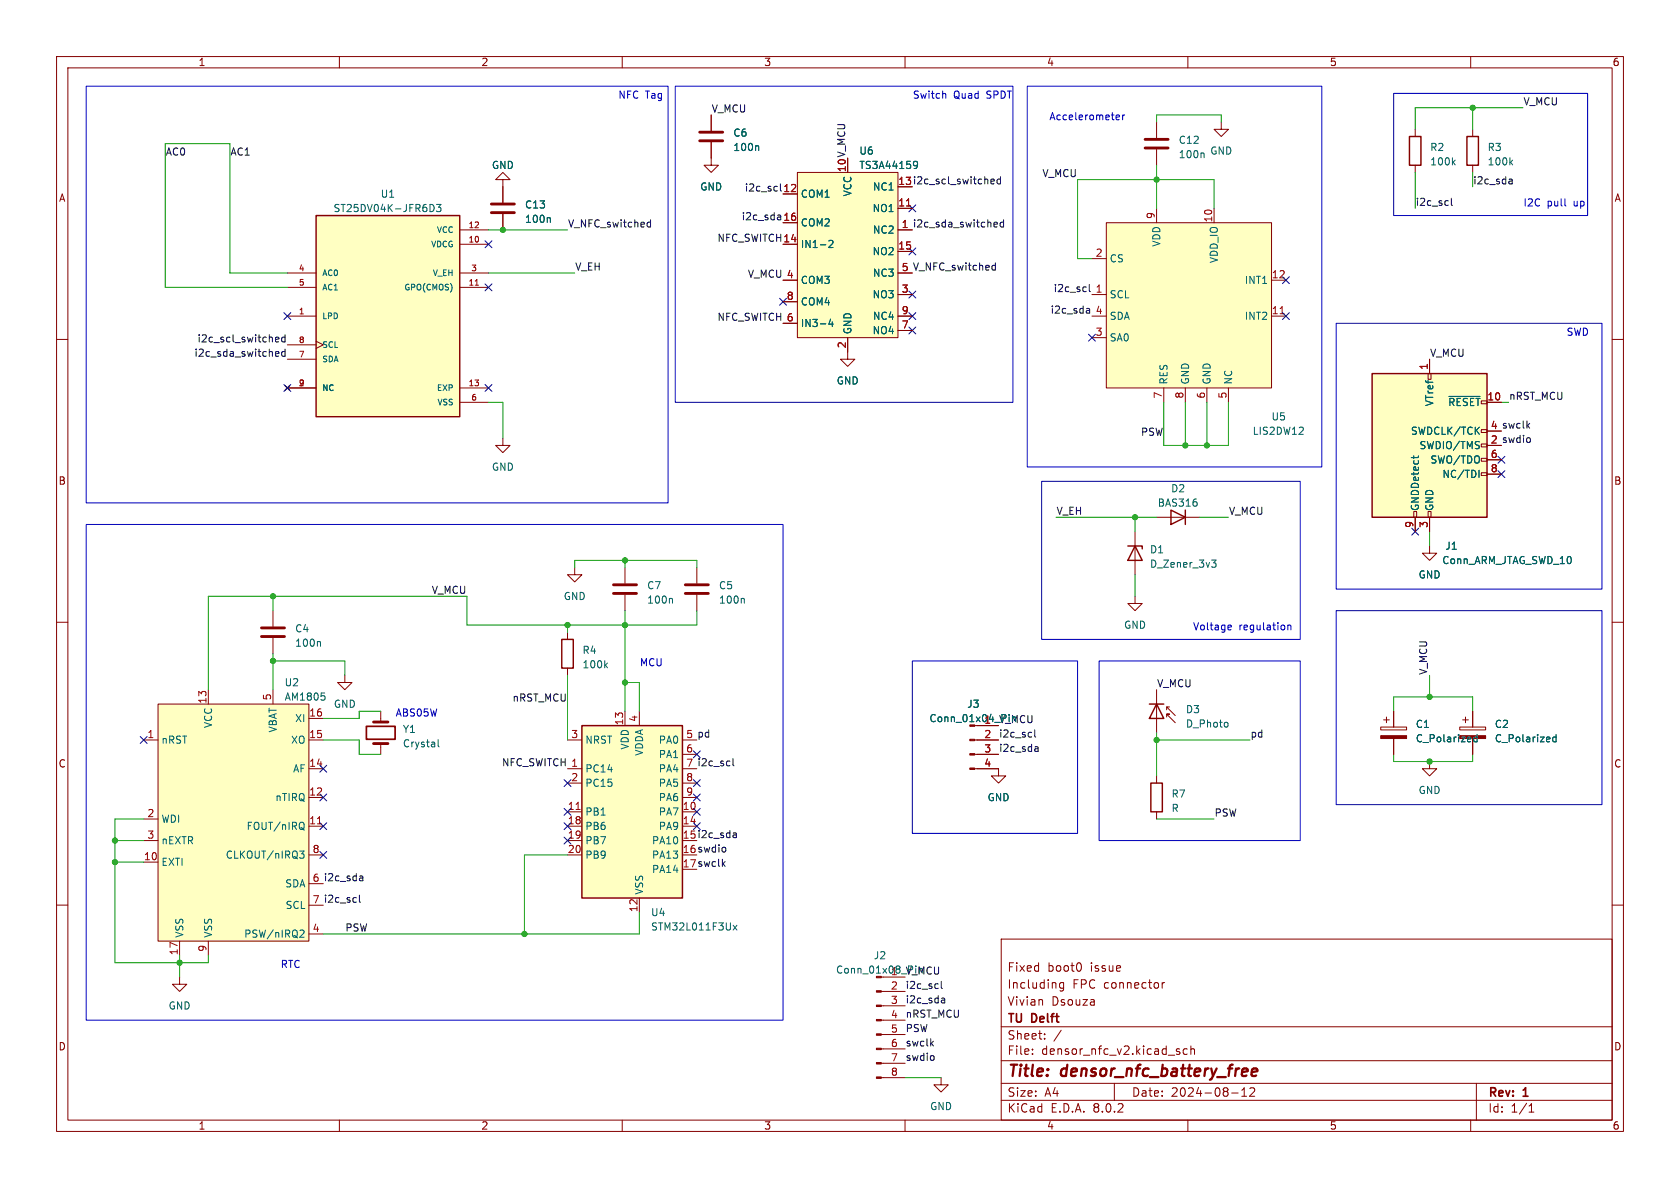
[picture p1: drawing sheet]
<svg xmlns="http://www.w3.org/2000/svg" width="297mm" height="210mm" viewBox="0 0 297 210" stroke-linecap="round" stroke-linejoin="round" font-family="sans-serif">
<g fill="none" stroke="#840000" stroke-width=".18">
<path d="M10 10h277v190h-277zM12 12h273v186h-273zM60 10v2M110 10v2M160 10v2M210 10v2M260 10v2M204.5 21.6v2.8M204.5 26.4v2.8M10 60h2M285 60h2M252.7 96.5v1.3h1.3l-1.3 1.3-1.2-1.3h1.2"/>
<path d="M10 110h2M123.2 100.3v2.8M123.2 105.2v2.8M285 110h2M67.3 125.7v1.9M67.3 131.4v2M244.1 128.5h4.6v.5h-4.6zM244.6 127.3h1M245.1 126.7v1.1M246.4 125.7v2.8M246.4 130.6v2.8M252.7 134.6v1.3h1.3l-1.3 1.3-1.2-1.3h1.2"/>
<path d="M10 160h2M285 160h2M155.8 177.8h4.2M155.8 175.3h4.2M156.2 172.7h3.8M177 166h108v32h-108zM184.2 176.8l.1 .9M188 173.7v1.2l-.3 .3-.3-.1M188 173.8l-.4-.1-.3 .3v.4l.2 .2h.5M191 170.3l.2 .5-.2 .8M205.5 173.7v1M205.9 173.7l-.3 .1-.1 .2"/>
<path d="M60 198v2M110 198v2M155.8 185.4h4.2M155.8 190.5h4.2M155.8 188h4.2M155.8 182.9h4.2M155.8 180.3h4.2M160 198v2M177 194.5h108M177 191.5h108M177 187.5h108M177 181.5h108"/>
<path d="M182.5 186.3v.1M182.5 185.5v.1M184.7 183.6v.1M184.7 182.8v.1M187.6 182.1l-1.3 2M197 191.5v3M208.2 185.9l.3 .1 .1 .2-.2 .2h-.3M208.2 185.4l.3 .1M209.9 185.5l-.4-.1-.3 .3v.4l.1 .2h.6M210 198v2M210.5 185.5l.2-.1 .4 .1 .1 .9M210.5 184.9v1.5"/>
<path d="M217.7 193.2h1.2M219.5 193.8h.9M219.5 192.7l.5-.4v1.5M221.2 192.3l.5 .1 .1 .3-.9 1.1h.9M260 198v2M261 191.5v6.5M270.3 196.6h.9M270.3 195.5l.4-.4v1.5"/>
</g>
<path d="M221.3 189.5l1-.1-.1-.4-.5-.1-.4 .3v.9l.2 .1 .6-.1" fill="none" stroke="#840000" stroke-width=".4"/>
<path d="M202.4 26.2h4.1M202.4 24.6h4.1M121.2 104.9h4M121.2 103.4h4M66 127.6h2.6M66 131.4h2.6" fill="none" stroke="#840000" stroke-width=".51"/>
<path d="M212.7 27l.2 .2v.7M131.4 105.8l.2 .2v.6M77.5 130.8v1l.1 .2M261.1 129.9v1.2M261.1 130.3h-.3l-.3 .2 .1 .6h.5" fill="none" stroke="#006464" stroke-width=".18"/>
<path d="M64.8 128.4h5v2.3h-5z" fill="none" stroke="#840000" stroke-width=".3"/>
<g fill="#840000" stroke="#840000" stroke-width=".18">
<path d="M154.9 190.4h.9v.2h-.9z"/>
<path d="M154.9 187.8h.9v.3h-.9z"/>
<path d="M154.9 185.3h.9v.2h-.9z"/>
<path d="M154.9 182.8h.9v.2h-.9z"/>
<path d="M154.9 180.2h.9v.3h-.9z"/>
<path d="M154.9 177.7h.9v.2h-.9z"/>
<path d="M154.9 175.1h.9v.3h-.9z"/>
<path d="M244.1 130h4.6v.6h-4.6z"/>
</g>
<path d="M102.9 128.3h17.7v30.5h-17.7z" fill="#ffffc2"/>
<path d="M102.9 128.3h17.7v30.5h-17.7zM203.5 138.4h2v5.1h-2z" fill="none" stroke="#840000" stroke-width=".25"/>
<g fill="none" stroke="#840000" stroke-width=".18">
<path d="M100.3 135.9h2.6M100.3 138.4h2.6M100.3 130.8h2.6M110.5 125.7v2.6M113 125.7v2.6M120.6 135.9h2.6M120.6 138.4h2.6M120.6 130.8h2.6M120.6 133.4h2.6M204.5 137.2v1.2M100.3 143.5h2.6M100.3 146.1h2.6"/>
<path d="M100.3 148.6h2.6M100.3 151.1h2.6M113 158.8v2.5M120.6 143.5h2.6M120.6 146.1h2.6M120.6 141h2.6M204.5 143.5v1.3"/>
</g>
<path d="M101.8 143.1h.8" fill="none" stroke="#a90000" stroke-width=".18"/>
<path d="M129.6 163.6l.7 .8M130.3 163.6l-.7 .8" fill="none" stroke="#006464" stroke-width=".18"/>
<path d="M242.6 66h20.3v25.4h-20.3z" fill="#ffffc2"/>
<path d="M259.3 24.1h2.1v5.1h-2.1zM242.6 66h20.3v25.4h-20.3zM99.3 113h2v5.1h-2z" fill="none" stroke="#840000" stroke-width=".25"/>
<g fill="none" stroke="#840000" stroke-width=".18">
<path d="M125.7 25.1v4.1h1.3l-1.3 1.3-1.2-1.3h1.2M125.7 20.3v2.8M260.3 22.9v1.2M260.3 29.2v1.3M149.9 62.2v1.3h1.2l-1.2 1.3-1.3-1.3h1.3M252.5 66h.5v1.1h-.5zM252.7 63.5v2.5M261.9 75.9h1v.6h-1zM261.9 78.5h1v.5h-1zM262.9 71.1h2.5M249.9 90.4h.5v1h-.5zM250.2 91.4v2.6"/>
<path d="M252.5 90.4h.5v1h-.5zM252.7 91.4v2.6M261.9 81h1v.5h-1zM261.9 83.6h1v.5h-1zM262.9 81.3h2.5M262.9 83.8h2.5M100.3 111.8v1.2M100.3 118.1v1.3M101.6 100.3v1.3h1.3l-1.3 1.3-1.3-1.3h1.3M31.7 172.7v1.3h1.3l-1.3 1.3-1.2-1.3h1.2"/>
</g>
<path d="M133.9 25.8l.2 .1v.7M267.1 28.7l.3 .5M267.4 28.3l-.5 .5M256.2 70.1h5.4M249.9 80.6v.5M250.8 80.6l-.1 .2M261.5 83.1v1.3M107 117.6l.4 .5M107.4 117.2l-.5 .5" fill="none" stroke="#006464" stroke-width=".18"/>
<path d="M123.7 24.9h4.1M123.7 23.4h4.1" fill="none" stroke="#840000" stroke-width=".51"/>
<path d="M141 30.5h17.7v29.2h-17.7z" fill="#ffffc2"/>
<g fill="none" stroke="#840000" stroke-width=".18">
<path d="M138.4 34.3h2.6M138.4 39.4h2.6M141 30.5h17.7v29.2h-17.7zM158.7 36.8h2.6M138.4 43.2h2.6M138.4 49.5h2.6M138.4 57.2h2.6M138.4 53.3h2.6M149.9 59.7v2.5M158.7 40.6h2.6M158.7 44.5h2.6M158.7 52.1h2.6"/>
<path d="M158.7 48.3h2.6M158.7 58.4h2.6M158.7 55.9h2.6M110.5 100.3v2.8M110.5 105.2v2.8M258.1 128.5h4.5v.5h-4.5zM258.6 127.3h1M259.1 126.7v1.1M260.3 125.7v2.8M260.3 130.6v2.8"/>
</g>
<path d="M160.3 36.4h.7" fill="none" stroke="#a90000" stroke-width=".18"/>
<path d="M161.6 28.6l.4-.1 .1 .1a.84 .84 0 0 1-.3 1.2h-.2M162.2 29.1l-.2 .2-.4-.1M146.5 42.6l.5-.1 .3 .4-.8 .9h.8M146.8 56.4l-.3 .9h.8M147.1 56.9v.8M118.7 105.8l.2 .2v.6M275.1 129.9v1.2M275.1 130.3h-.4l-.2 .2 .1 .6h.5" fill="none" stroke="#006464" stroke-width=".18"/>
<path d="M108.5 104.9h4M108.5 103.4h4" fill="none" stroke="#840000" stroke-width=".51"/>
<path d="M258.1 130h4.5v.6h-4.5z" fill="#840000" stroke="#840000" stroke-width=".18"/>
<path d="M27.9 124.5h26.7v41.9h-26.7z" fill="#ffffc2"/>
<g fill="none" stroke="#840000" stroke-width=".18">
<path d="M200.7 105.4v1.3h1.2l-1.2 1.3-1.3-1.3h1.3M25.4 130.8h2.5M27.9 124.5h26.7v41.9h-26.7zM36.8 121.9v2.6M48.3 121.9v2.6M54.6 130.8h2.5M54.6 135.9h2.5M54.6 127h2.5M25.4 152.4h2.5M25.4 144.8h2.5M25.4 148.6h2.5M54.6 146.1h2.5"/>
<path d="M54.6 141h2.5M54.6 156.2h2.5M54.6 151.1h2.5M31.7 166.4v2.5M36.8 166.4v2.5M54.6 165.1h2.5M54.6 160h2.5"/>
</g>
<path d="M56.8 122.5h.6M57.3 123l.2 .2-.2 .5M53 150.4h.8l-.5 .5 .4 .1v.6l-.2 .1-.5-.1M53.4 146.4l.4 .4M53.5 145.4h.1a.81 .81 0 0 1-.1 1.2M53.2 164.4l.4 .1 .2 .3-.8 .9h.8" fill="none" stroke="#006464" stroke-width=".18"/>
<path d="M56.1 145.6h.7" fill="none" stroke="#a90000" stroke-width=".18"/>
<path d="M55.9 38.1h25.4v35.6h-25.4z" fill="#ffffc2"/>
<path d="M55.9 38.1h25.4v35.6h-25.4zM249.2 24.1h2v5.1h-2zM199.4 96.5h2.5v.5M200.7 96.5l1.2 2.6h-2.5zM203.2 124.5h2.5M204.5 124.5l1.2 2.5h-2.5z" fill="none" stroke="#840000" stroke-width=".25"/>
<g fill="none" stroke="#840000" stroke-width=".18">
<path d="M88.9 31.8h1.3l-1.3-1.3-1.3 1.3h1.3v4M88.9 37.8v2.8M215.9 21.6v1.3h1.3l-1.3 1.2-1.3-1.2h1.3M250.2 22.9v1.2M250.2 29.2v1.3M50.8 55.9h5.1M50.8 50.8h5.1M50.8 48.3h5.1M81.3 43.2h5.1M81.3 50.8h5.1M81.3 40.6h5.1M81.3 48.3h5.1"/>
<path d="M50.4 68.2l.8 .8M50.8 68.6h5.1M50.8 63.5h5.1M50.8 61h5.1M51.2 68.2l-.8 .8M55.9 60.3l1.2 .7-1.2 .6M81.3 68.6h5.1M81.3 71.1h5.1M88.9 77.5v1.2h1.3l-1.3 1.3-1.3-1.3h1.3M200.7 94v7.6M204.5 121.9v7.6M206.2 126.7v-.5h.6h-.6l1.6 1.6"/>
<path d="M206.2 125v.5M206.8 125h-.6l1.6 1.5M166.4 190.5v1.3h1.2l-1.2 1.2-1.3-1.2h1.3"/>
</g>
<path d="M84 50.4h.6" fill="none" stroke="#a90000" stroke-width=".18"/>
<path d="M76.3 36.1a.68 .68 0 0 1 .5 .7 .68 .68 0 0 1-.5 .6M77.2 36.1h.8l-.5 .5 .4 .1v.6l-.2 .1-.5-.1M97.1 38.5l.2 .1v.7M256.9 28.7l.4 .5M257.3 28.3l-.5 .5M214.2 99h.8l-.4 .5 .3 .1 .1 .4-.3 .3h-.3M217 127.7l.1 .2-.1 .6" fill="none" stroke="#006464" stroke-width=".18"/>
<path d="M86.9 37.6h4M86.9 36.1h4" fill="none" stroke="#840000" stroke-width=".51"/>
<path d="M195.6 39.4h29.2v29.2h-29.2z" fill="#ffffc2"/>
<g fill="none" stroke="#840000" stroke-width=".18">
<path d="M88.9 33v2.8M88.9 37.8v2.8M125.7 20.3v2.8M125.7 25.1v2.8M138.4 34.3h2.6M138.4 39.4h2.6M158.7 36.8h2.6M195.6 39.4h29.2v29.2h-29.2zM204.5 36.8v2.6M214.6 36.8v2.6M138.4 49.5h2.6M138.4 43.2h2.6"/>
<path d="M138.4 57.2h2.6M138.4 53.3h2.6M149.9 59.7v2.5M158.7 52.1h2.6M158.7 55.9h2.6M158.7 40.6h2.6M158.7 44.5h2.6M158.7 48.3h2.6M158.7 58.4h2.6M193 52.1h2.6M193 55.9h2.6M193 45.7h2.6"/>
<path d="M193 59.7h2.6M224.8 55.9h2.5M224.8 49.5h2.5M205.7 68.6v2.5M209.5 68.6v2.5M213.4 68.6v2.5M217.2 68.6v2.5M252.7 63.5v2.5M262.9 71.1h2.5M204.5 91.4h7.6M250.2 91.4v2.6M252.7 91.4v2.6"/>
<path d="M262.9 81.3h2.5M262.9 83.8h2.5M48.3 108v2.7M48.3 112.8v2.8M61 119.4v1.3h1.2l-1.2 1.2-1.3-1.2h1.3M172.3 135.9h4.2v1.3h1.3l-1.3 1.2-1.2-1.2h1.2M172.3 133.4h4.2M172.3 130.8h4.2M172.7 128.3h3.8M246.4 125.7v2.8M246.4 130.6v2.8M260.3 125.7v2.8"/>
<path d="M260.3 130.6v2.8"/>
</g>
<path d="M160.3 36.4h.7M226.3 55.5h.7" fill="none" stroke="#a90000" stroke-width=".18"/>
<path d="M46.2 112.5h4.1M46.2 111h4.1" fill="none" stroke="#840000" stroke-width=".51"/>
<g fill="none" stroke="#006464" stroke-width=".18">
<path d="M97.1 38.5l.2 .1v.7M133.9 25.8l.2 .1v.7M161.6 28.6l.4-.1 .1 .1a.84 .84 0 0 1-.3 1.2h-.2M162.2 29.1l-.2 .2-.4-.1M146.5 42.6l.5-.1 .3 .4-.8 .9h.8M146.8 56.4l-.3 .9h.8M147.1 56.9v.8M256.2 70.1h5.4M211.6 88.8v.6M249.9 80.6v.5M250.8 80.6l-.1 .2M261.5 83.1v1.3"/>
<path d="M56.5 113.4l.2 .2v.6M261.1 130.3h-.3l-.3 .2 .1 .6h.5M261.1 129.9v1.2M275.1 129.9v1.2M275.1 130.3h-.4l-.2 .2 .1 .6h.5"/>
</g>
<path d="M207 90.2l2.5 1.2-2.5 1.3zM209.5 90.2v2.5" fill="none" stroke="#840000" stroke-width=".25"/>
<g fill="#840000" stroke="#840000" stroke-width=".18">
<path d="M171.4 135.8h.9v.2h-.9z"/>
<path d="M171.4 133.2h.9v.3h-.9z"/>
<path d="M171.4 130.7h.9v.2h-.9z"/>
</g>
<g fill="none" stroke="#0f0f0f" stroke-width=".18">
<path d="M115 39.3h-.4l-.1 .1M115 38.9v1.2M137.6 38l.4 .1M138 38.8l-.4 .1M138 38.3l-.4 .1M175.2 32.1l.6-.1-.1-.3h-.3l-.2 .1v.6h.5M175.7 39.9l.2 .2h.4M175.7 39.5l.2-.2h.2l.2 .2v.1l-.6 .1M176.9 31.7h-.4l-.2 .2 .1 .5h.5M176.9 31.2v1.3M177.4 39.3h-.3l-.3 .2 .1 .6h.5M177.4 38.9v1.2"/>
<path d="M256.6 35v1.1l.2 .2M266.9 31.7h.3l.1 .1v.7M267.3 32.4l-.4 .1M267.3 32h-.4M50.4 59.2v1.2M50.4 59.7l-.4-.1-.2 .2 .1 .6h.5M114.5 40l.1 .1h.4M175.4 47.6l.2 .1h.4M176 46.5v1.2M176 47l-.4-.1-.2 .1M192.2 54.5l.4 .1v.8M192.6 50.3v1.1l.2 .2"/>
<path d="M192.6 55.3l-.4 .1M192.6 54.8l-.4 .1M48.7 62.8l.2 .2 .3-.1M48.7 62.3l.2-.2h.2l.2 .2v.1l-.6 .2M48.7 60l.6-.1-.1-.2-.3-.1-.2 .2 .1 .6h.4M50.4 62.2l-.4-.1-.2 .3 .1 .5h.5M50.4 61.7v1.3M270.1 75.2l.3 .5M270.4 74.8l-.5 .5M270.5 77.5v.6M129.6 134.1v1.1l.2 .2M182.9 129v1.1l.2 .2"/>
<path d="M183.1 132l.4 .1v.7M183.5 132.8h-.4M183.5 132.3l-.4 .1M63.5 158.2v1.1l.2 .2M63.7 154.9h.4v.8M64.1 155.6l-.4 .1M64.1 155.2h-.4M127.8 152.7l.4 .5M128.2 152.3l-.5 .5M128.2 149.9v.6M129.8 147.2l.3 .1 .1 .8M130.2 148l-.4 .1"/>
<path d="M130.2 147.5l-.4 .1M166.4 173.5v1.1l.2 .1M166.6 176.4l.4 .1v.8M167 177.2l-.4 .1M167 176.7l-.4 .1M164.7 184.4l.3 .5M165 184.1l-.5 .4M165.1 186.7v.6"/>
</g>
<g fill="none" stroke="#0000c2" stroke-width=".18">
<path d="M15.2 15.2h102.9v73.7h-102.9zM119.4 15.2h59.7v55.9h-59.7zM166.8 16.5l.4 .2v.7M181.6 15.2h52.1v67.4h-52.1zM246.4 16.5h34.3v21.6h-34.3zM197.4 21.1h.5M197.4 20.4l.3-.1 .2 .3-.6 .2M198.5 20.3v.9M198.8 20.3l-.3 .3M276.7 36.4h.1M236.2 57.2h47v46.9h-47zM15.2 92.7h123.2v87.6h-123.2z"/>
<path d="M184.1 85.1h45.8v27.9h-45.8zM161.3 116.8h29.2v30.5h-29.2zM194.3 116.8h35.6v31.8h-35.6zM217.3 110.5l.3 .1 .1 .2-.6 .1M217.6 111.3h-.3M227.7 110.6l.2-.1 .3 .1v.7M227.7 110.5v.8M236.2 108h47v34.2h-47z"/>
</g>
<g fill="none" stroke="#009600" stroke-width=".18">
<path d="M260.3 19.1v3.8M269.2 19.1h-19v3.8M204.5 21.6v-1.3h11.4v1.3M204.5 29.2v7.6M214.6 36.8v-5h-24.1v13.9h2.5M250.2 30.5v6.3M260.3 30.5v2.5M50.8 48.3h-10.2v-22.9h-11.4v25.4h21.6M86.4 40.6h13.9M86.4 48.3h15.2M86.4 71.1h2.5v6.4M205.7 71.1v7.6h11.5v-7.6"/>
<path d="M209.5 71.1v7.6M213.4 71.1v7.6M265.4 71.1h1.3M110.5 99.1v1.2M186.7 91.4h17.8M200.7 91.4v2.6M212.1 91.4h5.1M252.7 94v2.5M48.3 105.4v2.6M48.3 115.6v6.3M48.3 116.8h12.7v2.6M100.3 110.5v1.3"/>
<path d="M100.3 119.4v11.4M101.6 100.3v-1.2h21.6v1.2M110.5 108v17.7M123.2 108v2.5h-40.7v-5.1h-45.7v16.5M200.7 101.6v3.8M252.7 119.4v3.8M57.1 130.8h6.4v2.6h3.8M67.3 125.7h-3.8v1.3h-6.4M110.5 120.7h2.5v5M204.5 129.5v7.7M204.5 130.8h16.5M246.4 125.7v-2.5h13.9v2.5"/>
<path d="M246.4 133.4v1.2h13.9v-1.2M20.3 148.6h5.1M20.3 152.4h5.1M25.4 144.8h-5.1v25.4h16.5v-1.3M100.3 151.1h-7.6v14M204.5 144.8h10.1M31.7 168.9v3.8M113 161.3v3.8h-55.9M160 190.5h6.4"/>
</g>
<g fill="none" stroke="#000084" stroke-width=".18">
<path d="M160.7 36.2l1.2 1.2M161.9 36.2l-1.2 1.2M50.2 55.3l1.2 1.2M51.4 55.3l-1.2 1.2M85.8 50.2l1.2 1.2M85.8 42.6l1.2 1.2M87 50.2l-1.2 1.2M87 42.6l-1.2 1.2M137.8 52.7l1.2 1.2M139 52.7l-1.2 1.2M160.7 43.8l1.2 1.3M160.7 55.3l1.2 1.2"/>
<path d="M160.7 51.5l1.2 1.2M160.7 57.8l1.2 1.2M161.9 43.8l-1.2 1.3M161.9 55.3l-1.2 1.2M161.9 51.5l-1.2 1.2M161.9 57.8l-1.2 1.2M192.4 59.1l1.2 1.2M193.6 59.1l-1.2 1.2M226.7 55.3l1.2 1.2M226.7 48.9l1.2 1.2M227.9 55.3l-1.2 1.2M227.9 48.9l-1.2 1.2"/>
<path d="M50.2 68l1.2 1.2M51.4 68l-1.2 1.2M85.8 68l1.2 1.2M87 68l-1.2 1.2M249.6 93.4l1.2 1.2M250.8 93.4l-1.2 1.2M264.8 80.7l1.2 1.2M264.8 83.2l1.2 1.2M266 80.7l-1.2 1.2M266 83.2l-1.2 1.2M24.8 130.2l1.2 1.2M26 130.2l-1.2 1.2"/>
<path d="M56.5 135.3l1.3 1.2M57.8 135.3l-1.3 1.2M99.7 137.8l1.2 1.2M100.9 137.8l-1.2 1.2M122.6 137.8l1.2 1.2M122.6 132.7l1.2 1.3M123.8 137.8l-1.2 1.2M123.8 132.7l-1.2 1.3M56.5 150.5l1.3 1.2M56.5 145.4l1.3 1.3M56.5 140.4l1.3 1.2M57.8 150.5l-1.3 1.2"/>
<path d="M57.8 145.4l-1.3 1.3M57.8 140.4l-1.3 1.2M99.7 142.9l1.2 1.2M99.7 148l1.2 1.2M99.7 145.4l1.2 1.3M100.9 142.9l-1.2 1.2M100.9 148l-1.2 1.2M100.9 145.4l-1.2 1.3M122.6 140.4l1.2 1.2M122.6 142.9l1.2 1.2M122.6 145.4l1.2 1.3M123.8 140.4l-1.2 1.2"/>
<path d="M123.8 142.9l-1.2 1.2M123.8 145.4l-1.2 1.3"/>
</g>
<g fill="#009600" stroke="#009600" stroke-width=".18">
<circle cx="209.5" cy="78.7" r=".46"/>
<circle cx="260.3" cy="19.1" r=".46"/>
<circle cx="110.5" cy="110.5" r=".46"/>
<circle cx="110.5" cy="120.7" r=".46"/>
<circle cx="48.3" cy="105.4" r=".46"/>
<circle cx="48.3" cy="116.8" r=".46"/>
<circle cx="100.3" cy="110.5" r=".46"/>
<circle cx="92.7" cy="165.1" r=".46"/>
<circle cx="252.7" cy="123.2" r=".46"/>
<circle cx="213.4" cy="78.7" r=".46"/>
<circle cx="252.7" cy="134.6" r=".46"/>
<circle cx="200.7" cy="91.4" r=".46"/>
<circle cx="20.3" cy="152.4" r=".46"/>
<circle cx="20.3" cy="148.6" r=".46"/>
<circle cx="31.7" cy="170.2" r=".46"/>
<circle cx="204.5" cy="31.8" r=".46"/>
<circle cx="204.5" cy="130.8" r=".46"/>
<circle cx="110.5" cy="99.1" r=".46"/>
<circle cx="88.9" cy="40.6" r=".46"/>
</g>
<g font-size="2.8" fill="#840000">
<text x="178" y="190.9">Title:</text>
<text x="187.7" y="190.9">densor_nfc_battery_free</text>
</g>
<g font-size="2.1" fill="#840000">
<text x="178" y="172">Fixed</text>
<text x="185.2" y="172">boot0</text>
<text x="192.8" y="172">issue</text>
<text x="178" y="178">Vivian</text>
<text x="178" y="175">Including</text>
<text x="185.9" y="178">Dsouza</text>
<text x="189.6" y="175">FPC connector</text>
<text x="178" y="184">Sheet:</text>
<text x="178" y="181.2">TU</text>
<text x="182.5" y="181.2">Delft</text>
<text x="178" y="186.7">File:</text>
<text x="184.1" y="186.7">densor_nfc_v2.kicad_sch</text>
<text x="178" y="196.9">KiCad</text>
<text x="178" y="194.1">Size:</text>
<text x="184.7" y="194.1">A4</text>
<text x="185.7" y="196.9">E.D.A.</text>
<text x="193.3" y="196.9">8.0.2</text>
<text x="200" y="194.1">Date:</text>
<text x="207" y="194.1">2024-08-12</text>
<text x="263" y="194.3">Rev:</text>
<text x="263" y="196.9">Id:</text>
<text x="267.1" y="196.9">1/1</text>
<text x="269.4" y="194.3">1</text>
</g>
<g font-size="1.8" fill="#840000">
<text x="35" y="11.9">1</text>
<text x="85" y="11.9">2</text>
<text x="135" y="11.9">3</text>
<text x="185" y="11.9">4</text>
<text x="235" y="11.9">5</text>
<text x="285" y="11.9">6</text>
<text x="10.3" y="35.9">A</text>
<text x="149.6" y="30.5" transform="rotate(-90 149.6 30.5)">10 V_MCU</text>
<text x="158.7" y="32.8">13 i2c_scl_switched</text>
<text x="285.3" y="35.9">A</text>
<text x="263.5" y="75.9">4 swclk</text>
<text x="263.5" y="78.5">2 swdio</text>
<text x="10.3" y="85.9">B</text>
<text x="285.3" y="85.9">B</text>
<text x="10.3" y="135.9">C</text>
<text x="285.3" y="135.9">C</text>
<text x="10.3" y="185.9">D</text>
<text x="285.3" y="185.9">D</text>
<text x="35" y="199.9">1</text>
<text x="85" y="199.9">2</text>
<text x="135" y="199.9">3</text>
<text x="185" y="199.9">4</text>
<text x="235" y="199.9">5</text>
<text x="285" y="199.9">6</text>
</g>
<g font-size="1.8" fill="#0000c2">
<text x="109.2" y="17.5">NFC Tag</text>
<text x="161.3" y="17.5">Switch</text>
<text x="168.6" y="17.5">Quad</text>
<text x="174.5" y="17.5">SPDT</text>
<text x="185.4" y="21.3">Accelerometer</text>
<text x="269.2" y="36.6">I2C</text>
<text x="273.5" y="36.6">pull</text>
<text x="278.3" y="36.6">up</text>
<text x="276.9" y="59.4">SWD</text>
<text x="210.8" y="111.5">Voltage</text>
<text x="219" y="111.5">regulation</text>
<text x="113" y="117.9">MCU</text>
<text x="69.8" y="126.8">ABS05W</text>
<text x="49.5" y="171.2">RTC</text>
</g>
<g font-size="1.8" fill="#0f0f0f">
<text x="125.7" y="20">V_MCU</text>
<text x="269.2" y="18.7">V_MCU</text>
<text x="29.2" y="27.6">AC0</text>
<text x="40.6" y="27.6">AC1</text>
<text x="131.6" y="33.9">i2c_scl</text>
<text x="184.2" y="31.4">V_MCU</text>
<text x="260.3" y="32.7">i2c_sda</text>
<text x="100.3" y="40.3">V_NFC_switched</text>
<text x="131" y="39">i2c_sda</text>
<text x="159.3" y="40.4">1 i2c_sda_switched</text>
<text x="250.2" y="36.5">i2c_scl</text>
<text x="101.6" y="47.9">V_EH</text>
<text x="126.7" y="42.8">NFC_SWITCH14</text>
<text x="132.1" y="49.2">V_MCU 4</text>
<text x="159.3" y="48">5 V_NFC_switched</text>
<text x="186.2" y="51.7">i2c_scl</text>
<text x="126.7" y="56.8">NFC_SWITCH 6</text>
<text x="185.6" y="55.5">i2c_sda</text>
<text x="34.3" y="63.2">i2c_sda_switched</text>
<text x="34.8" y="60.6">i2c_scl_switched</text>
<text x="252.7" y="63.2">V_MCU</text>
<text x="266.7" y="70.8">nRST_MCU</text>
<text x="201.6" y="77.1">PSW</text>
<text x="186.7" y="91.1">V_EH</text>
<text x="217.2" y="91.1">V_MCU</text>
<text x="76.2" y="105.1">V_MCU</text>
<text x="252.4" y="119.4" transform="rotate(-90 252.4 119.4)">V_MCU</text>
<text x="90.5" y="124.1">nRST_MCU</text>
<text x="204.5" y="121.6">V_MCU</text>
<text x="121.2" y="130.6">5 pd</text>
<text x="176.5" y="130.5">i2c_scl</text>
<text x="221" y="130.5">pd</text>
<text x="88.6" y="135.5">NFC_SWITCH 1</text>
<text x="121.2" y="135.6">7 i2c_scl</text>
<text x="176.5" y="133">i2c_sda</text>
<text x="120.6" y="148.3">15 i2c_sda</text>
<text x="214.6" y="144.4">PSW</text>
<text x="55.2" y="156">6 i2c_sda</text>
<text x="120.6" y="150.9">16 swdio</text>
<text x="120.6" y="153.4">17 swclk</text>
<text x="55.2" y="159.8">7 i2c_scl</text>
<text x="61" y="164.8">PSW</text>
<text x="160" y="172.4">V_MCU</text>
<text x="160" y="180">nRST_MCU</text>
<text x="160" y="177.5">i2c_sda</text>
<text x="160" y="174.9">i2c_scl</text>
<text x="160" y="185.1">swclk</text>
<text x="160" y="182.5">PSW</text>
<text x="160" y="187.6">swdio</text>
</g>
<g font-size="1.8" fill="#006464">
<text x="129.5" y="24.4">C6</text>
<text x="129.5" y="26.9">100n</text>
<text x="151.8" y="27.5">U6</text>
<text x="208.3" y="28.2">100n</text>
<text x="208.3" y="25.6">C12</text>
<text x="213.9" y="27.5">GND</text>
<text x="252.7" y="26.9">R2</text>
<text x="252.7" y="29.4">100k</text>
<text x="262.9" y="26.9">R3</text>
<text x="262.9" y="29.4">100k</text>
<text x="67.2" y="35.2">U1</text>
<text x="86.9" y="30.1">GND</text>
<text x="123.7" y="33.9">GND</text>
<text x="141.5" y="35.2">COM1</text>
<text x="150.7" y="34.8" transform="rotate(-90 150.7 34.8)">VCC</text>
<text x="151.8" y="30.1">TS3A44159</text>
<text x="154.2" y="33.9">NC1</text>
<text x="58.9" y="37.7">ST25DV04K-JFR6D3</text>
<text x="92.7" y="39.6">100n</text>
<text x="92.7" y="37.1">C13</text>
<text x="141.5" y="40.2">COM2</text>
<text x="154.2" y="37.7">NO1</text>
<text x="154.2" y="41.5">NC2</text>
<text x="141.5" y="44">IN1-2</text>
<text x="154.2" y="45.3">NO2</text>
<text x="196.1" y="46.6">CS</text>
<text x="205.3" y="43.7" transform="rotate(-90 205.3 43.7)">VDD</text>
<text x="215.5" y="46.6" transform="rotate(-90 215.5 46.6)">VDD_IO</text>
<text x="141.5" y="50.4">COM3</text>
<text x="154.2" y="52.9">NO3</text>
<text x="154.2" y="49.1">NC3</text>
<text x="196.1" y="52.9">SCL</text>
<text x="220" y="50.4">INT1</text>
<text x="141.5" y="58">IN3-4</text>
<text x="141.5" y="54.2">COM4</text>
<text x="150.7" y="59.2" transform="rotate(-90 150.7 59.2)">GND</text>
<text x="154.2" y="59.3">NO4</text>
<text x="154.2" y="56.7">NC4</text>
<text x="196.1" y="56.7">SDA</text>
<text x="220" y="56.7">INT2</text>
<text x="196.1" y="60.6">SA0</text>
<text x="147.8" y="68.2">GND</text>
<text x="206.6" y="68.1" transform="rotate(-90 206.6 68.1)">RES</text>
<text x="210.4" y="68.1" transform="rotate(-90 210.4 68.1)">GND</text>
<text x="214.2" y="68.1" transform="rotate(-90 214.2 68.1)">GND</text>
<text x="218" y="68.1" transform="rotate(-90 218 68.1)">NC</text>
<text x="253.6" y="71.9" transform="rotate(-90 253.6 71.9)">VTref</text>
<text x="255.9" y="72">~{RESET}</text>
<text x="221.4" y="77.1">LIS2DW12</text>
<text x="224.7" y="74.5">U5</text>
<text x="249.3" y="77.1">SWDCLK/TCK</text>
<text x="86.9" y="83.4">GND</text>
<text x="250.8" y="79.6">SWDIO/TMS</text>
<text x="252.8" y="82.1">SWO/TDO</text>
<text x="204.6" y="89.8">BAS316</text>
<text x="206.9" y="87.2">D2</text>
<text x="254.9" y="84.7">NC/TDI</text>
<text x="251.1" y="90.4" transform="rotate(-90 251.1 90.4)">GNDDetect</text>
<text x="253.6" y="90.4" transform="rotate(-90 253.6 90.4)">GND</text>
<text x="203.2" y="98">D1</text>
<text x="203.2" y="100.6">D_Zener_3v3</text>
<text x="254.9" y="99.9">Conn_ARM_JTAG_SWD_10</text>
<text x="255.4" y="97.4">J1</text>
<text x="99.6" y="106.3">GND</text>
<text x="114.3" y="104.4">C7</text>
<text x="114.3" y="106.9">100n</text>
<text x="127" y="104.4">C5</text>
<text x="127" y="106.9">100n</text>
<text x="250.7" y="102.5">GND</text>
<text x="52.1" y="112">C4</text>
<text x="198.6" y="111.4">GND</text>
<text x="52.1" y="114.5">100n</text>
<text x="102.9" y="115.8">R4</text>
<text x="102.9" y="118.3">100k</text>
<text x="50.2" y="121.5">U2</text>
<text x="50.2" y="124.1">AM1805</text>
<text x="58.9" y="125.3">GND</text>
<text x="170.9" y="125.3">J3</text>
<text x="28.4" y="131.7">nRST</text>
<text x="37.7" y="128.8" transform="rotate(-90 37.7 128.8)">VCC</text>
<text x="49.1" y="129.6" transform="rotate(-90 49.1 129.6)">VBAT</text>
<text x="51.4" y="131.7">XO</text>
<text x="52.1" y="127.9">XI</text>
<text x="71.1" y="129.8">Y1</text>
<text x="103.4" y="131.7">NRST</text>
<text x="116.4" y="131.7">PA0</text>
<text x="164.2" y="127.9">Conn_01x04_Pin</text>
<text x="176.5" y="127.9">V_MCU</text>
<text x="209.6" y="126.3">D3</text>
<text x="209.6" y="128.8">D_Photo</text>
<text x="250.2" y="128.9">C1</text>
<text x="250.2" y="131.4">C_Polarized</text>
<text x="264.2" y="128.9">C2</text>
<text x="264.2" y="131.4">C_Polarized</text>
<text x="51.7" y="136.8">AF</text>
<text x="71.1" y="132.3">Crystal</text>
<text x="103.4" y="136.8">PC14</text>
<text x="111.4" y="132.6" transform="rotate(-90 111.4 132.6)">VDD</text>
<text x="113.9" y="133.7" transform="rotate(-90 113.9 133.7)">VDDA</text>
<text x="116.4" y="134.2">PA1</text>
<text x="116.4" y="136.8">PA4</text>
<text x="48.6" y="141.8">nTIRQ</text>
<text x="103.4" y="139.3">PC15</text>
<text x="116.4" y="139.3">PA5</text>
<text x="116.4" y="141.8">PA6</text>
<text x="174.5" y="141.8">GND</text>
<text x="207" y="141.2">R7</text>
<text x="207" y="143.7">R</text>
<text x="250.7" y="140.6">GND</text>
<text x="28.4" y="145.6">WDI</text>
<text x="28.4" y="149.5">nEXTR</text>
<text x="43.5" y="146.9">FOUT/nIRQ</text>
<text x="103.4" y="144.4">PB1</text>
<text x="103.4" y="146.9">PB6</text>
<text x="103.4" y="149.5">PB7</text>
<text x="115.2" y="149.5">PA10</text>
<text x="116.4" y="144.4">PA7</text>
<text x="116.4" y="146.9">PA9</text>
<text x="28.4" y="153.3">EXTI</text>
<text x="39.8" y="152">CLKOUT/nIRQ3</text>
<text x="103.4" y="152">PB9</text>
<text x="115.2" y="152">PA13</text>
<text x="115.2" y="154.5">PA14</text>
<text x="50.3" y="157.1">SDA</text>
<text x="50.4" y="160.9">SCL</text>
<text x="113.9" y="158.2" transform="rotate(-90 113.9 158.2)">VSS</text>
<text x="32.6" y="165.9" transform="rotate(-90 32.6 165.9)">VSS</text>
<text x="37.7" y="165.9" transform="rotate(-90 37.7 165.9)">VSS</text>
<text x="43.1" y="166">PSW/nIRQ2</text>
<text x="115" y="162.2">U4</text>
<text x="115" y="164.7">STM32L011F3Ux</text>
<text x="147.7" y="172.3">Conn_01x08_Pin</text>
<text x="154.4" y="169.8">J2</text>
<text x="157.4" y="172.5">1</text>
<text x="29.7" y="178.7">GND</text>
<text x="164.3" y="196.4">GND</text>
</g>
<g font-size="1.8" fill="#a90000">
<text x="138.4" y="34">12</text>
<text x="149.6" y="30.5" transform="rotate(-90 149.6 30.5)">10</text>
<text x="158.7" y="32.8">13</text>
<text x="138.4" y="39.1">16</text>
<text x="158.7" y="36.6">11</text>
<text x="159.3" y="40.4">1</text>
<text x="204.2" y="38.8" transform="rotate(-90 204.2 38.8)">9</text>
<text x="214.4" y="39.4" transform="rotate(-90 214.4 39.4)">10</text>
<text x="138.4" y="42.9">14</text>
<text x="158.7" y="44.2">15</text>
<text x="193.6" y="45.5">2</text>
<text x="139" y="53.1">8</text>
<text x="139" y="49.3">4</text>
<text x="159.3" y="51.8">3</text>
<text x="159.3" y="48">5</text>
<text x="193.6" y="51.8">1</text>
<text x="224.7" y="49.3">12</text>
<text x="139" y="56.9">6</text>
<text x="159.3" y="58.2">7</text>
<text x="159.3" y="55.6">9</text>
<text x="193.6" y="59.4">3</text>
<text x="193.6" y="55.6">4</text>
<text x="224.7" y="55.6">11</text>
<text x="149.6" y="61.7" transform="rotate(-90 149.6 61.7)">2</text>
<text x="252.5" y="65.5" transform="rotate(-90 252.5 65.5)">1</text>
<text x="205.5" y="70.6" transform="rotate(-90 205.5 70.6)">7</text>
<text x="209.3" y="70.6" transform="rotate(-90 209.3 70.6)">8</text>
<text x="213.1" y="70.6" transform="rotate(-90 213.1 70.6)">6</text>
<text x="216.9" y="70.6" transform="rotate(-90 216.9 70.6)">5</text>
<text x="262.8" y="70.9">10</text>
<text x="263.5" y="75.9">4</text>
<text x="263.5" y="81">6</text>
<text x="263.5" y="83.6">8</text>
<text x="263.5" y="78.5">2</text>
<text x="249.9" y="93.4" transform="rotate(-90 249.9 93.4)">9</text>
<text x="252.5" y="93.4" transform="rotate(-90 252.5 93.4)">3</text>
<text x="36.6" y="124.5" transform="rotate(-90 36.6 124.5)">13</text>
<text x="48" y="123.9" transform="rotate(-90 48 123.9)">5</text>
<text x="26" y="130.6">1</text>
<text x="54.6" y="130.6">15</text>
<text x="54.6" y="126.7">16</text>
<text x="100.9" y="130.6">3</text>
<text x="110.2" y="128.3" transform="rotate(-90 110.2 128.3)">13</text>
<text x="112.8" y="127.7" transform="rotate(-90 112.8 127.7)">4</text>
<text x="173.9" y="128">1</text>
<text x="173.9" y="130.6">2</text>
<text x="54.6" y="135.6">14</text>
<text x="121.2" y="133.1">6</text>
<text x="173.9" y="133.1">3</text>
<text x="173.9" y="135.6">4</text>
<text x="54.6" y="140.7">12</text>
<text x="100.3" y="143.3">11</text>
<text x="100.9" y="138.2">2</text>
<text x="120.6" y="143.3">10</text>
<text x="121.2" y="138.2">8</text>
<text x="121.2" y="140.7">9</text>
<text x="26" y="144.5">2</text>
<text x="26" y="148.3">3</text>
<text x="54.6" y="145.8">11</text>
<text x="100.3" y="145.8">18</text>
<text x="100.3" y="148.3">19</text>
<text x="120.6" y="145.8">14</text>
<text x="25.4" y="152.1">10</text>
<text x="55.2" y="150.9">8</text>
<text x="100.3" y="150.9">20</text>
<text x="112.8" y="161.3" transform="rotate(-90 112.8 161.3)">12</text>
<text x="55.2" y="164.8">4</text>
<text x="31.5" y="169" transform="rotate(-90 31.5 169)">17</text>
<text x="36.6" y="168.3" transform="rotate(-90 36.6 168.3)">9</text>
<text x="157.4" y="175">2</text>
<text x="157.4" y="177.5">3</text>
<text x="157.4" y="180.1">4</text>
<text x="157.4" y="182.6">5</text>
<text x="157.4" y="185.2">6</text>
<text x="157.4" y="187.7">7</text>
<text x="157.4" y="190.2">8</text>
</g>
<g font-size="1.4" fill="#006464">
<text x="77.1" y="41.4">VCC</text>
<text x="76.1" y="43.9">VDCG</text>
<text x="56.9" y="49">AC0</text>
<text x="56.9" y="51.5">AC1</text>
<text x="71.3" y="51.5">GPO(CMOS)</text>
<text x="76.4" y="49">V_EH</text>
<text x="56.9" y="56.6">LPD</text>
<text x="56.9" y="64.2">SDA</text>
<text x="56.9" y="61.7">SCL</text>
<text x="56.9" y="69.3">NC</text>
<text x="77.1" y="69.3">EXP</text>
<text x="77.2" y="71.9">VSS</text>
</g>
<g font-size="1.4" fill="#a90000">
<text x="82.7" y="40.4">12</text>
<text x="82.7" y="42.9">10</text>
<text x="52.7" y="48">4</text>
<text x="52.7" y="50.5">5</text>
<text x="82.7" y="50.5">11</text>
<text x="83.2" y="48">3</text>
<text x="52.7" y="55.6">1</text>
<text x="52.7" y="63.2">7</text>
<text x="52.7" y="60.7">8</text>
<text x="52.7" y="68.3">2</text>
<text x="82.7" y="68.3">13</text>
<text x="83.2" y="70.9">6</text>
</g>
</svg>
